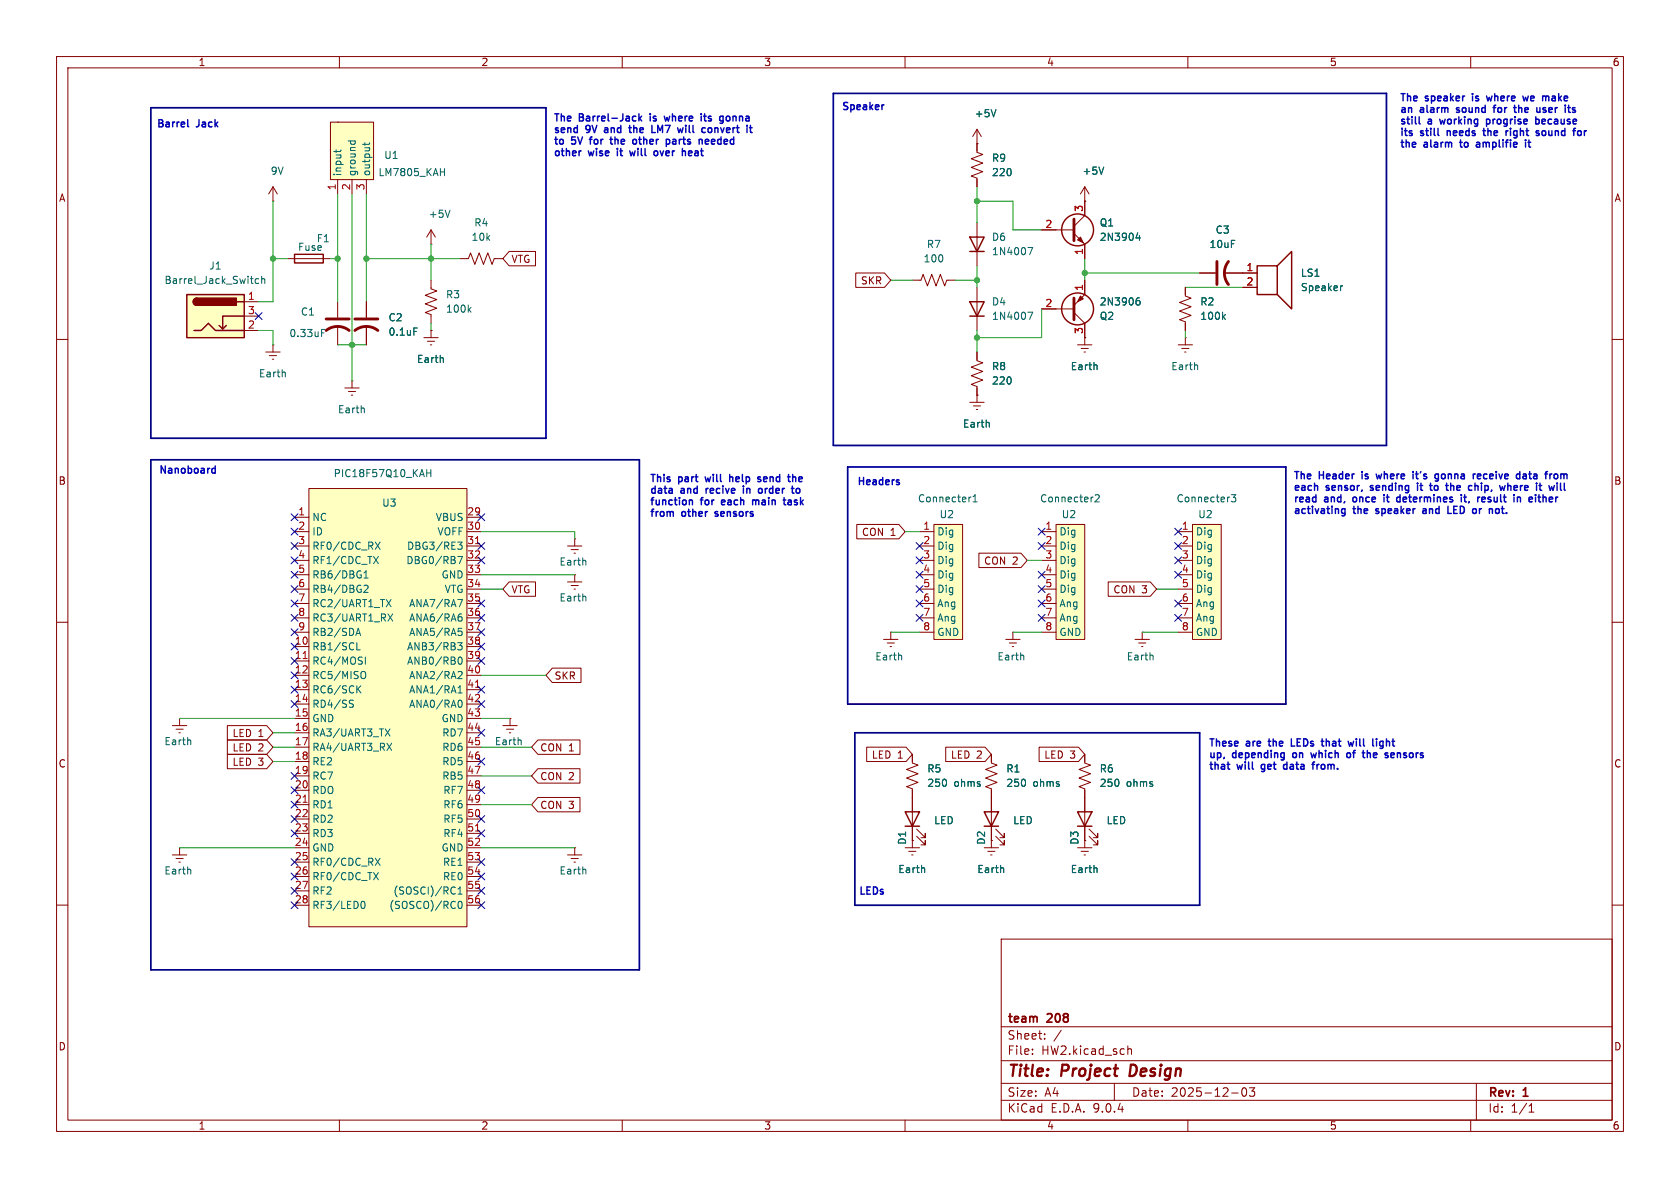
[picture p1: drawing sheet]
<svg xmlns="http://www.w3.org/2000/svg" width="297mm" height="210mm" viewBox="0 0 297 210" stroke-linecap="round" stroke-linejoin="round" font-family="sans-serif">
<g fill="none" stroke="#840000" stroke-width=".18">
<path d="M10 10h277v190h-277zM12 12h273v186h-273zM60 10v2M110 10v2M160 10v2M210 10v2M260 10v2M48.3 35.6h.1M48.3 33l-.8 1.3M48.3 33l.7 1.3M48.3 33v2.6M50.8 45.7h7.6"/>
<path d="M59.7 53.3v2.8M59.7 57.7v3.3M74.9 59.7h2.6M76.2 58.4h.1M76.2 43.2h.1M76.2 40.6v2.6M76.2 58.4v1.3M76.2 40.6l-.8 1.3M76.2 40.6l.8 1.3M81.3 45.7h1.5l.4-1 .7 2 .8-2 .8 2 .7-2 .8 2 .4-1h1.5M191.8 59.7h.1M191.8 59.7v1.3"/>
<path d="M209.5 59.7h.1M209.5 50.8v1.5l1.1 .4-2.1 .8 2.1 .7-2.1 .8 2.1 .8-2.1 .7 1 .4v1.5M209.5 59.7v1.3M212.1 48.3h2.8M216.4 48.3h3.3M10 60h2M61 68.6h2.5M61.6 69.2h1.3M62.1 69.9h.3M62.2 67.3h.1M62.2 67.3v1.3M75.6 60.3h1.2"/>
<path d="M76.1 61h.2M190.5 61h2.5M191.1 61.6h1.3M191.6 62.2h.3M208.3 61h2.5M208.9 61.6h1.3M209.4 62.2h.3M285 60h2M10 110h2M100.3 102.9h2.6M101 103.5h1.2M101.5 104.1h.2"/>
<path d="M101.6 101.6h.1M101.6 101.6v1.3M285 110h2M191.8 133.4v1.5l1 .4-2 .7 2 .8-2 .7 2 .8-2 .8 1 .3v10.5M100.3 151.1h2.6M101 151.8h1.2M101.5 152.4h.2M101.6 149.9h.1M101.6 149.9v1.2M161.3 141v7.6M162.1 147.8l1.5 1.6v-.8v.8h-.8M162.1 146.6l1.5 1.5v-.8v.8h-.8"/>
<path d="M190.5 149.9h2.5M191.1 150.5h1.3M191.6 151.1h.3M191.8 148.6h.1M192.5 147.8l1.6 1.6v-.8v.8h-.8M192.5 146.6l1.6 1.5v-.8v.8h-.8M10 160h2M177 166h108v32h-108zM285 160h2M60 198v2M110 198v2M160 198v2"/>
<path d="M177 194.5h108M177 191.5h108M177 187.5h108M177 181.5h108M182.5 186.3v.1M182.5 185.5v.1M184.7 183.6v.1M184.7 182.8v.1M187.6 182.1l-1.3 2M197 191.5v3M199.4 184.9v1.5M199.4 185.5l.2-.1 .4 .1v.9"/>
<path d="M210 198v2M217.7 193.2h1.2M219.7 192.4l.2-.1a.81 .81 0 0 1 .6 .6 .81 .81 0 0 1-.3 .8l-.2 .1a.81 .81 0 0 1-.3-1.4zM220.9 192.3h.9l-.5 .6 .4 .1v.7l-.2 .1h-.4l-.2-.1M260 198v2M261 191.5v6.5M270.3 196.6h.9M270.3 195.5l.4-.4v1.5"/>
</g>
<path d="M199.9 188.2l-.2 2h.5" fill="none" stroke="#840000" stroke-width=".4"/>
<path d="M79.6 37.2l-.5 1.2M56.8 58.8h.5M56.8 58.2h.7M216.3 56l.3 .5M216.6 55.6l-.5 .5M64.3 72.2l.1 .8M78.3 63.3l.1 .8M193.9 64.6v.7M211.7 64.6v.7M103.5 105.5l.1 .7M103.5 153.7l.1 .8M193.9 153.5v.7" fill="none" stroke="#006464" stroke-width=".18"/>
<path d="M52.1 45h5v1.5h-5zM160 143.5h2.6l-1.3 2.6zM160 146.1h2.6M190.5 143.5h2.5l-1.2 2.6zM190.5 146.1h2.5" fill="none" stroke="#840000" stroke-width=".25"/>
<path d="M57.7 58.4a3.3 3.3 0 0 1 4 0M57.7 56.4h4M215.1 46.2v4.1M217.2 46.2a3.3 3.3 0 0 0 0 4.1" fill="none" stroke="#840000" stroke-width=".51"/>
<path d="M58.4 21.6h7.6v10.2h-7.6z" fill="#ffffc2"/>
<path d="M58.4 21.6h7.6v10.2h-7.6zM59.7 21.6h.1M59.7 31.8v2.5M62.2 31.8v2.5M64.8 31.8v2.5M47 62.2h2.5M47.6 62.9h1.3M48.1 63.5h.3M48.3 61h.1M48.3 61v1.2" fill="none" stroke="#840000" stroke-width=".18"/>
<path d="M59.4 26.5v.5M60.3 26.5l-.2 .3h-1.1M61.5 24.9h1.3M62 24.9v.4M62.7 24.9l.1 .4M64.5 25.2v.5M65.3 25.2l-.1 .3h-1.1M77.9 30.4h.7M78.6 29.8v1.3M50.4 65.8v.8" fill="none" stroke="#006464" stroke-width=".18"/>
<path d="M54.6 86.4h27.9v77.4h-27.9z" fill="#ffffc2"/>
<g fill="none" stroke="#840000" stroke-width=".18">
<path d="M172.7 25.4h.1M172.7 22.9v4l1 .4-2 .8 2 .7-2 .8 2 .8-2 .7 1 .4v1.5M172.7 22.9l-.7 1.2M172.7 22.9l.8 1.2M172.7 39.4v7.6M191.8 35.6h.1M191.8 33l-.8 1.3M191.8 33l.7 1.3M191.8 33v2.6M161.3 49.5h1.5l.4-1 .8 2 .7-2 .8 2 .7-2 .8 2 .4-1h1.5M184.1 54.6h5.8M189.9 55.2l1.9 2v2.5"/>
<path d="M191.8 49.5v2.6l-1.9 1.9M52.1 91.4h2.5M52.1 94h2.5M52.1 96.5h2.5M52.1 99.1h2.5M54.6 86.4h27.9v77.4h-27.9zM82.5 91.4h2.6M82.5 94h2.6M82.5 96.5h2.6M82.5 99.1h2.6M52.1 101.6h2.5M52.1 104.1h2.5"/>
<path d="M52.1 106.7h2.5M52.1 109.2h2.5M52.1 111.8h2.5M52.1 114.3h2.5M52.1 116.8h2.5M52.1 119.4h2.5M82.5 101.6h2.6M82.5 104.1h2.6M82.5 106.7h2.6M82.5 109.2h2.6M82.5 111.8h2.6M82.5 114.3h2.6"/>
<path d="M82.5 116.8h2.6M82.5 119.4h2.6M52.1 121.9h2.5M52.1 124.5h2.5M52.1 127h2.5M52.1 129.5h2.5M52.1 132.1h2.5M52.1 134.6h2.5M52.1 137.2h2.5M52.1 139.7h2.5M82.5 121.9h2.6M82.5 124.5h2.6"/>
<path d="M82.5 127h2.6M82.5 129.5h2.6M82.5 132.1h2.6M82.5 134.6h2.6M82.5 137.2h2.6M82.5 139.7h2.6M52.1 142.2h2.5M52.1 144.8h2.5M52.1 147.3h2.5M52.1 149.9h2.5M52.1 152.4h2.5M52.1 154.9h2.5"/>
<path d="M52.1 157.5h2.5M82.5 142.2h2.6M82.5 144.8h2.6M82.5 147.3h2.6M82.5 149.9h2.6M82.5 152.4h2.6M82.5 154.9h2.6M82.5 157.5h2.6M52.1 160h2.5M82.5 160h2.6"/>
</g>
<g fill="none" stroke="#006464" stroke-width=".18">
<path d="M176.1 19.4l-.5 1.2M195.1 29.5l-.4 1.3M181.7 43.8h.9l-.6 1.2M201 53.2l.3-.1 .3 .3-.2 .5h-.4M201.4 52.6l-.4 .2M66 98.4l.9 1.2M66.3 95.8l.9 1.3M66.9 98.4l-.9 1.2M67.2 95.8l-.9 1.3M75.4 83v1.3M75.4 83.6h.8M76.2 83v1.3"/>
<path d="M80.9 95.8h.8l-.4 .5 .3 .1 .1 .5-.2 .2h-.4M80.9 98.4h.9l-.6 1.2M62.9 112.3l.4-1.2 .4 1.2M63 112h.6M63.1 113.6v1.3h.6M64.1 118.7a.43 .43 0 0 1 .6 .4v.4a.43 .43 0 0 1-.6 .5M64.4 102.2h.7M64.4 101.3l.3-.4v1.3M64.4 103.6l.4-.2 .3 .4-.8 .9h.8M64.6 116.1v1.3M68.3 106l.8 1.3M68.6 108.5l.8 1.3"/>
<path d="M69.1 106l-.8 1.3M69.4 108.5l-.8 1.3M80.9 113.6h.8l-.4 .5 .3 .1v.6l-.1 .1-.6-.1M80.9 106h.9l-.6 1.3M81 111.1h.6M81.2 118.7l.4 .1 .1 .3-.8 .9h.8M81.2 111.6h.3l.2 .2-.1 .5h-.4M81.2 116.2l.1-.1a.68 .68 0 0 1 .4 .7 .68 .68 0 0 1-.4 .6 .84 .84 0 0 1-.1-1.2zM81.2 109h.3l.2 .3-.1 .4-.4 .1M81.6 108.5l-.4 .1M62 124.4l.4 .1 .1 .3-.3 .2h-.3M62 123.8h.5"/>
<path d="M63.3 121.8l.5 .7M63.8 121.2l-.7 .8M68.1 128.8l.8 1.3M68.4 131.4l.8 1.3M68.9 128.8l-.8 1.3M69.2 131.4l-.8 1.3M81 122.5h.7M81 121.6l.3-.4v1.3M81.3 123.8a.68 .68 0 0 1 .4 .6 .68 .68 0 0 1-.4 .6M63.9 159.6l.2-.3a.68 .68 0 0 1 .4 .7 .68 .68 0 0 1-.4 .6l-.2-.2M66 154.2l.9 1.3M66.3 151.7l.9 1.3"/>
<path d="M66.9 154.2l-.9 1.3M67.2 151.7l-.9 1.3M80.2 156.8l.3 .1M80.5 157.9l-.3 .2M81 157.2l.3-.4v1.3M81 158.1h.7M81.1 159.5l.2-.2a.68 .68 0 0 1 .4 .7 .68 .68 0 0 1-.4 .6l-.2-.1-.1-.4z"/>
</g>
<path d="M84.1 96.1h.7M53.6 116.4h.7M84.1 121.5h.7M53.6 141.8h.7M84.1 146.9h.7" fill="none" stroke="#a90000" stroke-width=".18"/>
<g fill="none" stroke="#840000" stroke-width=".25">
<path d="M171.4 41.9h2.6l-1.3 2.6zM171.4 44.5h2.6"/>
<circle cx="190.5" cy="54.6" r="2.82"/>
</g>
<path d="M189.9 52.7v3.8" fill="none" stroke="#840000" stroke-width=".51"/>
<path d="M191 52.3l.5 .5-1 .5z" fill="#840000" stroke="#840000" stroke-width=".18"/>
<path d="M210.8 92.7h5.1v20.3h-5.1z" fill="#ffffc2"/>
<g fill="none" stroke="#840000" stroke-width=".18">
<path d="M208.3 94h2.5M208.3 96.5h2.5M208.3 99.1h2.5M210.8 92.7h5.1v20.3h-5.1zM156.2 113h2.5M156.8 113.7h1.3M157.4 114.3h.2M157.5 111.8h.1M157.5 111.8v1.2M177.8 113h2.5M178.4 113.7h1.3M178.9 114.3h.3"/>
<path d="M179.1 111.8h.1M179.1 111.8v1.2M208.3 101.6h2.5M208.3 104.1h2.5M208.3 106.7h2.5M208.3 109.2h2.5M208.3 111.8h2.5M30.5 128.3h2.5M31.1 128.9h1.3M31.6 129.5h.3M31.7 127h.1M31.7 127v1.3"/>
</g>
<path d="M217.7 87.4h.8l-.5 .5 .4 .2v.5l-.2 .1-.5-.1M159.3 115.9l.1 .8M180.9 115.9l.1 .8M33.7 130.9v.7" fill="none" stroke="#006464" stroke-width=".18"/>
<path d="M165.1 92.7h5.1v20.3h-5.1z" fill="#ffffc2"/>
<g fill="none" stroke="#840000" stroke-width=".18">
<path d="M191.8 35.6v2.5l-1.9 1.9M64.8 53.3v2.8M64.8 57.7v3.3M184.1 40.6h5.8M189.9 41.3l1.9 1.9v2.5M100.3 96.5h2.6M101 97.2h1.2M101.5 97.8h.2M101.6 95.3h.1M101.6 95.3v1.2M162.6 94h2.5M162.6 96.5h2.5"/>
<path d="M162.6 99.1h2.5M165.1 92.7h5.1v20.3h-5.1zM162.6 101.6h2.5M162.6 104.1h2.5M162.6 106.7h2.5M162.6 109.2h2.5M162.6 111.8h2.5M88.9 128.3h2.5M89.5 128.9h1.3M90 129.5h.3M90.2 127h.1M90.2 127v1.3"/>
<path d="M30.5 151.1h2.5M31.1 151.8h1.3M31.6 152.4h.3M31.7 149.9h.1M31.7 149.9v1.2"/>
</g>
<path d="M73.2 58h.6M201.1 41.2l-.3 .9h.8M201.4 41.6v.9M103.5 99.1l.1 .8M171.5 87.9h.2M172 88.7h.8M172 87.8l.4-.4v1.3M92.1 130.9v.7M33.7 153.7v.8" fill="none" stroke="#006464" stroke-width=".18"/>
<path d="M189.9 38.7v3.8M62.7 58.4a3.3 3.3 0 0 1 4.1 0M62.7 56.4h4.1" fill="none" stroke="#840000" stroke-width=".51"/>
<circle cx="190.5" cy="40.6" r="2.82" fill="none" stroke="#840000" stroke-width=".25"/>
<path d="M190.5 42.4l.5-.5 .5 1z" fill="#840000" stroke="#840000" stroke-width=".18"/>
<path d="M33 52.1h10.2v7.6h-10.2z" fill="#ffffc2"/>
<path d="M33 52.1h10.2v7.6h-10.2zM34.3 58.4h1.3l1.2-1.2 1.3 1.2h5.1M34.8 52.7a.64 .64 0 0 0-.6 .6 .64 .64 0 0 0 .6 .7M40 57.5l-.6 .7M41.9 53.3h1.3M43.2 55.9h-3.8v2.3l-.7-.7M171.4 53.3h2.6l-1.3 2.6zM171.4 55.9h2.6M222.2 47h3.6v5.1h-3.6zM225.8 47l2.5-2.5v10.1l-2.5-2.5M174 143.5h2.5l-1.2 2.6zM174 146.1h2.5" fill="none" stroke="#840000" stroke-width=".25"/>
<g fill="#840000" stroke="#840000" stroke-width=".25">
<path d="M34.3 52.9l.5-.2v1.3a.63 .63 0 0 1-.6-.4 .63 .63 0 0 1 .1-.7z"/>
<path d="M34.8 52.7h7v1.3h-7z"/>
</g>
<g fill="none" stroke="#840000" stroke-width=".18">
<path d="M43.2 53.3h2.5M43.2 55.9h2.5M43.2 58.4h2.5M76.2 49.5v1.6l1 .3-2 .8 2 .8-2 .7 2 .8-2 .7 1 .4v1.6M172.7 50.8v7.6M219.7 48.3h2.5M219.7 50.8h2.5M171.4 71.1h2.6M172.1 71.8h1.3M172.6 72.4h.2M172.7 69.9h.1M172.7 62.2v1.6l1 .3-2 .8 2 .8-2 .7 2 .8-2 .7 1 .4v2.8"/>
<path d="M161.3 133.4v1.5l1 .4-2 .7 2 .8-2 .7 2 .8-2 .8 1 .3v1.6M175.3 133.4v1.5l1 .4-2.1 .7 2.1 .8-2.1 .7 2.1 .8-2.1 .8 1.1 .3v10.5M160 149.9h2.6M160.7 150.5h1.2M161.2 151.1h.2M161.3 148.6h.1M161.3 148.6v1.3M174 149.9h2.5M174.6 150.5h1.3M175.1 151.1h.3M175.3 148.6h.1M176 147.8l1.5 1.6v-.8v.8h-.7"/>
<path d="M176 146.6l1.5 1.5v-.8v.8h-.7"/>
</g>
<path d="M45.7 49.3h-.3l-.3 .2 .1 .5h.5M46.3 49.4l.1-.1h.3l.1 .8M46.3 48.8v1.3M82.9 54.7l.4 .5M83.3 54.3l-.5 .5M181.7 55.2h.9l-.6 1.3M237.4 50.5l-.3 .2M174.8 74.7l.1 .8M163.4 153.5l.1 .7M177.4 153.5v.7" fill="none" stroke="#006464" stroke-width=".18"/>
<path d="M186.7 92.7h5.1v20.3h-5.1z" fill="#ffffc2"/>
<g fill="none" stroke="#840000" stroke-width=".18">
<path d="M172.7 25.4h.1M172.7 25.4v1.3M172.7 31.8v1.2M191.8 35.6h.1M191.8 35.6v2.5M64.8 53.3v2.8M64.8 57.7v3.3M76.2 58.4h.1M90 44.4h4.7v2.6h-4.7l-1.1-1.3zM151.3 48.3h5.1l1.1 1.2-1.1 1.3h-5.1zM184.1 40.6h2.6M184.1 54.6h2.6"/>
<path d="M191.8 59.7h.1M191.8 43.2v2.5M191.8 49.5v2.6M191.8 57.2v2.5M209.5 50.8v1.3M209.5 57.2v1.2M212.1 48.3h2.8M216.4 48.3h5.8M219.7 50.8h2.5M172.7 69.9h.1M172.7 62.2v1.3M172.7 68.6v1.3"/>
<path d="M151.5 92.7h7.4l1.1 1.3-1.1 1.3h-7.4zM173.1 97.8h7.4l1.1 1.3-1.1 1.2h-7.4zM184.1 94h2.6M184.1 96.5h2.6M184.1 99.1h2.6M186.7 92.7h5.1v20.3h-5.1zM90 102.9h4.7v2.5h-4.7l-1.1-1.3zM97.6 118.1h5.1v2.6h-5.1l-1.1-1.3zM184.1 101.6h2.6M184.1 104.1h2.6M184.1 106.7h2.6M184.1 109.2h2.6"/>
<path d="M184.1 111.8h2.6M195.9 102.9h7.5l1.1 1.2-1.1 1.3h-7.5zM200.7 113h2.5M201.3 113.7h1.3M201.8 114.3h.3M201.9 111.8h.1M201.9 111.8v1.2M40.2 128.3h6.9l1.2 1.2-1.2 1.3h-6.9zM40.2 133.3h6.9l1.2 1.3-1.2 1.3h-6.9zM40.2 130.8h6.9l1.2 1.3-1.2 1.3h-6.9zM95.1 135.9h7.4v2.5h-7.4l-1.1-1.2zM95.1 130.8h7.4v2.6h-7.4l-1.1-1.3z"/>
<path d="M153.2 132.1h7l1.1 1.3-1.1 1.2h-7zM161.3 133.4v1.2M161.3 139.7v3.8M167.2 132.1h6.9l1.2 1.3-1.2 1.2h-6.9zM175.3 133.4v1.2M175.3 139.7v3.8M183.7 132.1h7l1.1 1.3-1.1 1.2h-7zM191.8 133.4v1.2M191.8 139.7v3.8M95.1 141h7.4v2.5h-7.4l-1.1-1.3zM161.3 148.6h.1M161.3 146.1v2.5"/>
<path d="M175.3 148.6h.1M175.3 146.1v2.5M191.8 148.6h.1M191.8 146.1v2.5"/>
</g>
<g fill="none" stroke="#006464" stroke-width=".18">
<path d="M176.1 19.4l-.5 1.2M195.1 29.5l-.4 1.3M73.2 58h.6M201 53.2l.3-.1 .3 .3-.2 .5h-.4M201.1 41.2l-.3 .9h.8M201.4 41.6v.9M201.4 52.6l-.4 .2M216.3 56l.3 .5M216.6 55.6l-.5 .5M237.4 50.5l-.3 .2M78.3 63.3l.1 .8M174.8 74.7l.1 .8"/>
<path d="M193.9 64.6v.7M193.6 87.6l.5-.2 .2 .4-.7 .9h.7M203.8 115.9l.1 .8M163.4 153.5l.1 .7M177.4 153.5v.7M193.9 153.5v.7"/>
</g>
<path d="M26.7 19.1h69.8v58.4h-69.8zM147.3 16.5h97.8v62.2h-97.8zM26.7 81.3h86.3v90.2h-86.3zM149.9 82.6h77.4v41.9h-77.4zM151.1 129.5h61v30.5h-61z" fill="none" stroke="#000084" stroke-width=".3"/>
<g fill="none" stroke="#009600" stroke-width=".18">
<path d="M48.3 35.6v17.7h-2.6M59.7 34.3v19M62.2 34.3v33M64.8 34.3v19M172.7 33v6.4M172.7 35.6h6.4v5h5M45.7 58.4h2.6v2.6M48.3 45.7h2.5M58.4 45.7h1.3M64.8 45.7h16.5M76.2 43.2v6.3M76.2 57.2v1.2"/>
<path d="M157.5 49.5h3.8M168.9 49.5h3.8M172.7 47v3.8M172.7 58.4v3.8M184.1 54.6v5.1h-11.4M191.8 45.7v3.8M191.8 48.3h20.3M209.5 58.4v1.3M209.5 50.8h10.2M59.7 61h5.1M85.1 94h16.5v1.3M160 94h2.6"/>
<path d="M181.6 99.1h2.5M85.1 104.1h3.8M85.1 101.6h16.5M85.1 119.4h11.4M157.5 111.8h5.1M179.1 111.8h5M201.9 111.8h6.4M204.5 104.1h3.8M31.7 127h20.4M48.3 132.1h3.8M48.3 129.5h3.8M48.3 134.6h3.8"/>
<path d="M85.1 132.1h8.9M85.1 127h5.1M85.1 137.2h8.9M31.7 149.9h20.4M85.1 142.2h8.9M85.1 149.9h16.5"/>
</g>
<g fill="none" stroke="#000084" stroke-width=".18">
<path d="M45.1 55.3l1.2 1.2M46.3 55.3l-1.2 1.2M51.5 98.5l1.2 1.2M51.5 90.8l1.2 1.2M51.5 93.4l1.2 1.2M51.5 95.9l1.2 1.2M52.7 98.5l-1.2 1.2M52.7 90.8l-1.2 1.2M52.7 93.4l-1.2 1.2M52.7 95.9l-1.2 1.2M84.5 95.9l1.2 1.2M84.5 90.8l1.2 1.2"/>
<path d="M84.5 98.5l1.2 1.2M85.7 90.8l-1.2 1.2M85.7 95.9l-1.2 1.2M85.7 98.5l-1.2 1.2M162 95.9l1.2 1.2M162 98.5l1.2 1.2M163.2 95.9l-1.2 1.2M163.2 98.5l-1.2 1.2M183.5 95.9l1.3 1.2M183.5 93.4l1.3 1.2M184.8 95.9l-1.3 1.2M184.8 93.4l-1.3 1.2"/>
<path d="M207.7 95.9l1.2 1.2M207.7 93.4l1.2 1.2M207.7 98.5l1.2 1.2M208.9 95.9l-1.2 1.2M208.9 93.4l-1.2 1.2M208.9 98.5l-1.2 1.2M51.5 118.8l1.2 1.2M51.5 116.2l1.2 1.2M51.5 113.7l1.2 1.2M51.5 111.2l1.2 1.2M51.5 106.1l1.2 1.2M51.5 103.5l1.2 1.2"/>
<path d="M51.5 101l1.2 1.2M51.5 108.6l1.2 1.2M52.7 118.8l-1.2 1.2M52.7 116.2l-1.2 1.2M52.7 113.7l-1.2 1.2M52.7 111.2l-1.2 1.2M52.7 106.1l-1.2 1.2M52.7 103.5l-1.2 1.2M52.7 101l-1.2 1.2M52.7 108.6l-1.2 1.2M84.5 116.2l1.2 1.2M84.5 113.7l1.2 1.2"/>
<path d="M84.5 106.1l1.2 1.2M84.5 108.6l1.2 1.2M84.5 111.2l1.2 1.2M85.7 111.2l-1.2 1.2M85.7 106.1l-1.2 1.2M85.7 116.2l-1.2 1.2M85.7 113.7l-1.2 1.2M85.7 108.6l-1.2 1.2M162 103.5l1.2 1.2M162 101l1.2 1.2M162 106.1l1.2 1.2M162 108.6l1.2 1.2"/>
<path d="M163.2 103.5l-1.2 1.2M163.2 101l-1.2 1.2M163.2 106.1l-1.2 1.2M163.2 108.6l-1.2 1.2M183.5 108.6l1.3 1.2M183.5 101l1.3 1.2M183.5 103.5l1.3 1.2M183.5 106.1l1.3 1.2M184.8 108.6l-1.3 1.2M184.8 101l-1.3 1.2M184.8 103.5l-1.3 1.2M184.8 106.1l-1.3 1.2"/>
<path d="M207.7 106.1l1.2 1.2M207.7 108.6l1.2 1.2M207.7 101l1.2 1.2M208.9 106.1l-1.2 1.2M208.9 108.6l-1.2 1.2M208.9 101l-1.2 1.2M51.5 123.9l1.2 1.2M51.5 136.6l1.2 1.2M51.5 139.1l1.2 1.2M51.5 121.3l1.2 1.2M52.7 123.9l-1.2 1.2M52.7 136.6l-1.2 1.2"/>
<path d="M52.7 139.1l-1.2 1.2M52.7 121.3l-1.2 1.2M84.5 128.9l1.2 1.2M84.5 121.3l1.2 1.2M84.5 134l1.2 1.2M84.5 139.1l1.2 1.2M84.5 123.9l1.2 1.2M85.7 123.9l-1.2 1.2M85.7 121.3l-1.2 1.2M85.7 128.9l-1.2 1.2M85.7 134l-1.2 1.2M85.7 139.1l-1.2 1.2"/>
<path d="M51.5 156.9l1.2 1.2M51.5 151.8l1.2 1.2M51.5 141.6l1.2 1.2M51.5 144.2l1.2 1.2M51.5 154.3l1.2 1.2M51.5 146.7l1.2 1.2M51.5 159.4l1.2 1.2M52.7 156.9l-1.2 1.2M52.7 151.8l-1.2 1.2M52.7 141.6l-1.2 1.2M52.7 144.2l-1.2 1.2M52.7 154.3l-1.2 1.2"/>
<path d="M52.7 146.7l-1.2 1.2M52.7 159.4l-1.2 1.2M84.5 146.7l1.2 1.2M84.5 144.2l1.2 1.2M84.5 151.8l1.2 1.2M84.5 154.3l1.2 1.2M84.5 156.9l1.2 1.2M84.5 159.4l1.2 1.2M85.7 146.7l-1.2 1.2M85.7 144.2l-1.2 1.2M85.7 151.8l-1.2 1.2M85.7 154.3l-1.2 1.2"/>
<path d="M85.7 156.9l-1.2 1.2M85.7 159.4l-1.2 1.2"/>
</g>
<g fill="none" stroke="#0000c2" stroke-width=".25">
<path d="M156.3 18.5l-.3 .1M257.5 19.8l.1 .1M257.5 19.2v.2M260.3 16.6v.1M260.3 17v.8M262.8 17l.2 .8 .3-.6 .2 .6M264 19h.4M264.1 18.8v1.1M268.5 18.6v1.3M268.9 19l-.4 .1M270.2 17l-.3 .8-.2-.6-.2 .6M272.8 19.8h.5"/>
<path d="M273.3 19.1l-.3-.1-.2 .2v.2l.5 .1M277.3 18.6v1.1M278 19.1h.5M278 19.4l.5 .1v.2l-.2 .2-.3-.1M33.2 21.2v1l.2 .2M104.2 24.6h.5M106.9 23v.4M107.8 24.6h.5M108 24.2v1.1l.3 .2M109.1 26.7v.8M111.1 22.6h.5M111.3 22.2v1.1l.3 .1"/>
<path d="M111.3 26.7l.3 .8 .2-.6 .2 .6M112.1 24.6l.3 .1 .1 .2v.5l-.4 .1M112.9 24.6h.5M113 20.1v1.3M113.1 20.9l.3 .5M113.4 20.5l-.4 .5M115 20.1v.1M115 20.5v.9M115.3 23.4h.6M115.7 26.7h.3l.3 .2-.1 .6h-.5M116.7 23.1l-.4-.9v1.2M117.4 20.5l.3 .9 .2-.6 .3 .6"/>
<path d="M118.9 24.7h.5M119.4 25h-.3l-.2 .2v.2l.5 .1M120.6 26.3v1.2M121.2 22.6v.8M121.7 26.9l.1 .6h.5M122.3 27l-.6 .1M124.4 20.5h.5M124.6 20.1v1.1l.3 .2M124.7 24.8l.2-.2h.2l.2 .2v.1l-.6 .2M124.7 25.3l.2 .2 .3-.1M125.3 22.6h.3l.2 .2v.5l-.2 .1h-.3M128.9 20.6l-.3-.1-.2 .3v.5l.2 .1 .3-.1"/>
<path d="M250.9 21.7l.2 .2M254.5 21.1l.3 .8M255.8 23.1v.9M258 25.2h.5M261 25.2h.4l.2 .1M261.6 25.5h-.4l-.2 .2 .2 .3 .4-.1M262.1 23.1h.5M262.3 22.7v1.1l.3 .2M262.8 21.1v1.2M262.8 21.1h.4l.2 .2M263.4 21.7l-.2 .2h-.4M267 23.1v.9"/>
<path d="M269.7 25.2v.8M270.3 24.7v1.1l.3 .2M271.5 21.1h.4l.2 .2-.1 .6h-.5M271.5 20.6v1.3M273.1 23.2l-.3-.1-.2 .3 .1 .5h.4M279.5 23.2v.6M280.1 23.1v.9M280.5 23.1l-.4 .3M37.7 82.8l.4 .1M38.1 82.4v1.2M38.1 83.6h-.4M122.2 88.4l.2 .2v.6"/>
<path d="M124.7 84.3l.2 .8M124.8 86.3v.9M124.9 86.5l-.1 .1M126.4 91.2l.1 .1M126.5 90.5v.3M127.6 88.4v.8M128.2 88.7l-.6 .1M129 83.9v1.2M129 84.4l.2-.1 .3 .1v.7M131.4 86.3v.9M133.1 88.4v.8M133.1 88.5l.3-.1 .2 .2"/>
<path d="M133.6 88.6v.6M133.7 88.4l-.1 .2M134.1 84.3l.3 .1M134.1 84.7l.3 .1 .1 .2-.2 .1h-.2M134.5 86.3l.3 .3v.3l-.3 .3M135.1 84.4v.7M135.6 84.6l-.6 .1M138.4 88.4h.5M138.7 89.2h.2M139.7 88.4h-.4M139.8 88.7h-.3l-.2 .2v.3h.5M140.2 84.4h.4l.1 .7"/>
<path d="M140.8 86.5l.4-.2 .2 .3-.1 .5-.3 .1-.2-.1M158.8 85.2l.2 .2-.2 .3M158.8 84.8l.2 .1M237.3 90.7h.5M237.8 89.9v1l-.1 .2-.3 .1M239.2 88v.6M240.8 83.4v.1M240.8 83.8v.8M242.3 86.6l.1 .1M242.3 85.9v.3M243.2 90.7l.1 .1M243.3 90v.3"/>
<path d="M243.3 83.8l.2 .8 .3-.6 .2 .6M244.7 87.9v.8M247.5 87.5v1.2M247.5 88.7h-.3M250.2 83.8h.5M250.4 83.4v1.1l.3 .1M250.6 85.4v.1M250.6 85.8v.9M251 85.8h.5M251.6 90l.3-.1 .2 .2M252.1 90.2l-.4 .1-.2 .2 .2 .3 .4-.1M254 85.8l-.3 .1-.1 .2v.5l.4 .1"/>
<path d="M255.4 83.8h-.3l-.3 .2 .1 .5 .2 .1h.3M256 90.8h.6M257 89.5v1.3h.6M257 90.1h.4M257 86v.7M258.8 87.9h.4M258.9 87.5v1l.3 .2M259.7 88.7l-.1 .2M261.3 86v.7M261.6 83.8l.2 .3-.6 .1M261.7 84.6h-.1M262.5 88.7h-.1"/>
<path d="M262.6 88.1v.1l-.6 .1M262.8 83.8h-.4l-.1 .2v.5l.5 .1M263.1 88.7h.3M263.1 88.1v.1l.3 .1M264.8 89.9l.3 .3v.3l-.3 .3M266.7 85.8l.4 .2v.7M267.8 85.8l-.1 .2v.5l.1 .2M268.3 86.1l-.6 .2M269.6 83.8l.2 .2v.6M269.8 84.6h-.4M269.8 84.1h-.4M270.3 83.8h.4"/>
<path d="M270.4 83.4v1.1l.3 .1M272.8 88l.2-.1h.3v.8M273.8 85.8l.3 .9 .2-.6 .2 .6 .3-.9M275.9 83.8v.8M276.3 83.8l-.4 .1M223 135.4v.5M224.2 131h.5M226.9 135.4l.1 .5h.5M227.4 135.1l.1 .1M228.3 130.6v1.3h.6M228.6 133.2v.6M231.7 133.1l.3 .8 .2-.6 .3 .6"/>
<path d="M231.9 135.1h.5M232.4 134.7l-.2 .1M232.8 135.1v.9M233.1 135.1l-.3 .3M234.5 130.6v1.3M234.8 131l-.3 .2M238.3 133.1h.3l.2 .2-.1 .5-.4 .1M239.1 133.1h.5M239.3 131l-.2 .9M239.8 130.6v.1M239.8 131v.9M241.9 133.1l.4 .2v.6"/>
<path d="M244.5 131.1l-.4-.1-.2 .3 .1 .5h.5M244.5 131v1.1l-.2 .2-.3-.1M246.4 133.9h-.3M246.5 133.3v.1l-.6 .1"/>
</g>
<g fill="#009600" stroke="#009600" stroke-width=".18">
<circle cx="172.7" cy="59.7" r=".46"/>
<circle cx="172.7" cy="49.5" r=".46"/>
<circle cx="172.7" cy="35.6" r=".46"/>
<circle cx="191.8" cy="48.3" r=".46"/>
<circle cx="48.3" cy="45.7" r=".46"/>
<circle cx="76.2" cy="45.7" r=".46"/>
<circle cx="64.8" cy="45.7" r=".46"/>
<circle cx="59.7" cy="45.7" r=".46"/>
<circle cx="62.2" cy="61" r=".46"/>
</g>
<g font-size="2.8" fill="#840000">
<text x="178" y="190.9">Title:</text>
<text x="187.7" y="190.9">Project</text>
<text x="200.6" y="190.9">Design</text>
</g>
<g font-size="2.1" fill="#840000">
<text x="178" y="184">Sheet:</text>
<text x="178" y="181.2">team</text>
<text x="185.2" y="181.2">208</text>
<text x="178" y="186.7">File:</text>
<text x="184.1" y="186.7">HW2.kicad_sch</text>
<text x="178" y="196.9">KiCad</text>
<text x="178" y="194.1">Size:</text>
<text x="184.7" y="194.1">A4</text>
<text x="185.7" y="196.9">E.D.A.</text>
<text x="193.3" y="196.9">9.0.4</text>
<text x="200" y="194.1">Date:</text>
<text x="207" y="194.1">2025-12-03</text>
<text x="263" y="194.3">Rev:</text>
<text x="263" y="196.9">Id:</text>
<text x="267.1" y="196.9">1/1</text>
<text x="269.4" y="194.3">1</text>
</g>
<g font-size="1.8" fill="#840000">
<text x="35" y="11.9">1</text>
<text x="85" y="11.9">2</text>
<text x="135" y="11.9">3</text>
<text x="185" y="11.9">4</text>
<text x="235" y="11.9">5</text>
<text x="285" y="11.9">6</text>
<text x="10.3" y="35.9">A</text>
<text x="285.3" y="35.9">A</text>
<text x="90.3" y="46.7">VTG</text>
<text x="152.1" y="50.5">SKR</text>
<text x="10.3" y="85.9">B</text>
<text x="285.3" y="85.9">B</text>
<text x="152.3" y="94.9">CON 1</text>
<text x="173.9" y="100">CON 2</text>
<text x="90.3" y="105.1">VTG</text>
<text x="196.7" y="105.1">CON 3</text>
<text x="97.9" y="120.3">SKR</text>
<text x="41" y="130.5">LED 1</text>
<text x="10.3" y="135.9">C</text>
<text x="41" y="135.6">LED 3</text>
<text x="41" y="133">LED 2</text>
<text x="95.4" y="133">CON 1</text>
<text x="154" y="134.3">LED 1</text>
<text x="168" y="134.3">LED 2</text>
<text x="184.5" y="134.3">LED 3</text>
<text x="285.3" y="135.9">C</text>
<text x="95.4" y="143.2">CON 3</text>
<text x="95.4" y="138.1">CON 2</text>
<text x="10.3" y="185.9">D</text>
<text x="285.3" y="185.9">D</text>
<text x="35" y="199.9">1</text>
<text x="85" y="199.9">2</text>
<text x="135" y="199.9">3</text>
<text x="185" y="199.9">4</text>
<text x="235" y="199.9">5</text>
<text x="285" y="199.9">6</text>
</g>
<g font-size="1.8" fill="#0000c2">
<text x="27.5" y="22.9">Barrel</text>
<text x="34.8" y="22.9">Jack</text>
<text x="97.8" y="21.8">The</text>
<text x="97.8" y="23.9">send</text>
<text x="102.5" y="21.8">Barrel-Jack</text>
<text x="103.7" y="23.9">9V</text>
<text x="107.5" y="23.9">and</text>
<text x="112.4" y="23.9">the</text>
<text x="115.5" y="21.8">is</text>
<text x="116.8" y="23.9">LM7</text>
<text x="118.6" y="21.8">where</text>
<text x="122" y="23.9">will</text>
<text x="125.5" y="21.8">its</text>
<text x="126.7" y="23.9">convert</text>
<text x="129.4" y="21.8">gonna</text>
<text x="148.7" y="19.8">Speaker</text>
<text x="247.4" y="18.3">The</text>
<text x="247.4" y="20.3">an</text>
<text x="247.4" y="22.4">still</text>
<text x="251.2" y="20.3">alarm</text>
<text x="252.1" y="18.3">speaker</text>
<text x="252.6" y="22.4">a</text>
<text x="255.2" y="22.4">working</text>
<text x="258.1" y="20.3">sound</text>
<text x="260.9" y="18.3">is</text>
<text x="263.9" y="22.4">progrise</text>
<text x="264" y="18.3">where</text>
<text x="265.2" y="20.3">for</text>
<text x="269.3" y="20.3">the</text>
<text x="270.9" y="18.3">we</text>
<text x="273.1" y="22.4">because</text>
<text x="273.8" y="20.3">user</text>
<text x="274.8" y="18.3">make</text>
<text x="97.8" y="25.9">to</text>
<text x="97.8" y="28">other</text>
<text x="101.1" y="25.9">5V</text>
<text x="104.2" y="28">wise</text>
<text x="104.9" y="25.9">for</text>
<text x="109.1" y="25.9">the</text>
<text x="109.7" y="28">it</text>
<text x="112.5" y="28">will</text>
<text x="113.5" y="25.9">other</text>
<text x="117.2" y="28">over</text>
<text x="119.9" y="25.9">parts</text>
<text x="122.7" y="28">heat</text>
<text x="126.2" y="25.9">needed</text>
<text x="247.4" y="24.4">its</text>
<text x="247.4" y="26.4">the</text>
<text x="251.2" y="24.4">still</text>
<text x="251.8" y="26.4">alarm</text>
<text x="256.4" y="24.4">needs</text>
<text x="258.8" y="26.4">to</text>
<text x="262.1" y="26.4">amplifie</text>
<text x="263.4" y="24.4">the</text>
<text x="267.8" y="24.4">right</text>
<text x="273.7" y="24.4">sound</text>
<text x="27.9" y="84.1">Nanoboard</text>
<text x="114.8" y="85.6">This</text>
<text x="114.8" y="87.6">data</text>
<text x="114.8" y="89.7">function</text>
<text x="120" y="85.6">part</text>
<text x="120.5" y="87.6">and</text>
<text x="124" y="89.7">for</text>
<text x="125.3" y="85.6">will</text>
<text x="125.4" y="87.6">recive</text>
<text x="128.2" y="89.7">each</text>
<text x="130.1" y="85.6">help</text>
<text x="132.5" y="87.6">in</text>
<text x="134.1" y="89.7">main</text>
<text x="135.6" y="85.6">send</text>
<text x="135.7" y="87.6">order</text>
<text x="140.2" y="89.7">task</text>
<text x="141.5" y="85.6">the</text>
<text x="151.4" y="86.1">Headers</text>
<text x="228.6" y="85.1">The</text>
<text x="228.6" y="87.1">each</text>
<text x="228.6" y="89.2">read</text>
<text x="233.3" y="85.1">Header</text>
<text x="234.2" y="89.2">and,</text>
<text x="234.6" y="87.1">sensor,</text>
<text x="239.8" y="89.2">once</text>
<text x="241.3" y="85.1">is</text>
<text x="242.9" y="87.1">sending</text>
<text x="244.5" y="85.1">where</text>
<text x="245.7" y="89.2">it</text>
<text x="248.5" y="89.2">determines</text>
<text x="251.4" y="85.1">it's</text>
<text x="251.7" y="87.1">it</text>
<text x="254.5" y="87.1">to</text>
<text x="255.8" y="85.1">gonna</text>
<text x="257.8" y="87.1">the</text>
<text x="260.4" y="89.2">it,</text>
<text x="262.2" y="87.1">chip,</text>
<text x="263" y="85.1">receive</text>
<text x="263.8" y="89.2">result</text>
<text x="268.3" y="87.1">where</text>
<text x="270.7" y="89.2">in</text>
<text x="271.2" y="85.1">data</text>
<text x="274" y="89.2">either</text>
<text x="275.2" y="87.1">it</text>
<text x="276.9" y="85.1">from</text>
<text x="114.8" y="91.7">from</text>
<text x="120.6" y="91.7">other</text>
<text x="127" y="91.7">sensors</text>
<text x="228.6" y="91.2">activating</text>
<text x="239.4" y="91.2">the</text>
<text x="243.8" y="91.2">speaker</text>
<text x="252.6" y="91.2">and</text>
<text x="257.5" y="91.2">LED</text>
<text x="262.5" y="91.2">or</text>
<text x="265.9" y="91.2">not.</text>
<text x="213.6" y="132.3">These</text>
<text x="213.6" y="134.4">up,</text>
<text x="213.6" y="136.4">that</text>
<text x="218" y="134.4">depending</text>
<text x="218.8" y="136.4">will</text>
<text x="220.4" y="132.3">are</text>
<text x="223.6" y="136.4">get</text>
<text x="224.9" y="132.3">the</text>
<text x="228" y="136.4">data</text>
<text x="229.1" y="134.4">on</text>
<text x="229.3" y="132.3">LEDs</text>
<text x="232.9" y="134.4">which</text>
<text x="233.7" y="136.4">from.</text>
<text x="235.3" y="132.3">that</text>
<text x="239.7" y="134.4">of</text>
<text x="240.5" y="132.3">will</text>
<text x="243.1" y="134.4">the</text>
<text x="245.3" y="132.3">light</text>
<text x="247.5" y="134.4">sensors</text>
<text x="151.7" y="158.5">LEDs</text>
</g>
<g font-size="1.8" fill="#006464">
<text x="172.2" y="20.9">+5V</text>
<text x="67.8" y="28.3">U1</text>
<text x="175.3" y="28.8">R9</text>
<text x="47.8" y="31.1">9V</text>
<text x="60.6" y="31.2" transform="rotate(-90 60.6 31.2)">input</text>
<text x="63.1" y="31.2" transform="rotate(-90 63.1 31.2)">ground</text>
<text x="65.6" y="31.2" transform="rotate(-90 65.6 31.2)">output</text>
<text x="66.8" y="31.3">LM7805_KAH</text>
<text x="175.3" y="31.3">220</text>
<text x="191.3" y="31.1">+5V</text>
<text x="75.7" y="38.7">+5V</text>
<text x="83.7" y="40.2">R4</text>
<text x="194.3" y="40.2">Q1</text>
<text x="214.8" y="41.5">C3</text>
<text x="36.9" y="47.9">J1</text>
<text x="52.6" y="44.6">Fuse</text>
<text x="55.9" y="43">F1</text>
<text x="83.3" y="42.8">10k</text>
<text x="163.2" y="46.6">100</text>
<text x="163.8" y="44">R7</text>
<text x="175.3" y="42.8">D6</text>
<text x="175.3" y="45.3">1N4007</text>
<text x="194.3" y="42.8">2N3904</text>
<text x="213.7" y="44">10uF</text>
<text x="29" y="50.4">Barrel_Jack_Switch</text>
<text x="78.7" y="52.9">R3</text>
<text x="229.9" y="49.1">LS1</text>
<text x="229.9" y="51.7">Speaker</text>
<text x="51.1" y="59.8">0.33uF</text>
<text x="53.1" y="56">C1</text>
<text x="68.6" y="57">C2</text>
<text x="68.6" y="59.5">0.1uF</text>
<text x="78.7" y="55.5">100k</text>
<text x="175.3" y="54.2">D4</text>
<text x="175.3" y="56.7">1N4007</text>
<text x="194.3" y="56.7">Q2</text>
<text x="194.3" y="54.2">2N3906</text>
<text x="212.1" y="54.2">R2</text>
<text x="212.1" y="56.7">100k</text>
<text x="73.6" y="64.4">Earth</text>
<text x="175.3" y="65.6">R8</text>
<text x="189.2" y="65.6">Earth</text>
<text x="207" y="65.6">Earth</text>
<text x="45.7" y="66.9">Earth</text>
<text x="175.3" y="68.2">220</text>
<text x="59.6" y="73.3">Earth</text>
<text x="170.1" y="75.8">Earth</text>
<text x="58.9" y="84.6">PIC18F57Q10_KAH</text>
<text x="67.5" y="89.8">U3</text>
<text x="162.2" y="89">Connecter1</text>
<text x="183.8" y="89">Connecter2</text>
<text x="207.9" y="89">Connecter3</text>
<text x="55.1" y="92.3">NC</text>
<text x="55.1" y="94.8">ID</text>
<text x="76.9" y="92.3">VBUS</text>
<text x="77.2" y="94.8">VOFF</text>
<text x="165.6" y="94.8">Dig</text>
<text x="166" y="91.8">U2</text>
<text x="187.2" y="94.8">Dig</text>
<text x="187.6" y="91.8">U2</text>
<text x="211.3" y="94.8">Dig</text>
<text x="211.7" y="91.8">U2</text>
<text x="55.1" y="97.4">RF0/CDC_RX</text>
<text x="55.1" y="99.9">RF1/CDC_TX</text>
<text x="71.7" y="99.9">DBG0/RB7</text>
<text x="71.9" y="97.4">DBG3/RE3</text>
<text x="98.8" y="100.2">Earth</text>
<text x="165.6" y="97.4">Dig</text>
<text x="165.6" y="99.9">Dig</text>
<text x="187.2" y="97.4">Dig</text>
<text x="187.2" y="99.9">Dig</text>
<text x="211.3" y="97.4">Dig</text>
<text x="211.3" y="99.9">Dig</text>
<text x="55.1" y="102.5">RB6/DBG1</text>
<text x="55.1" y="105">RB4/DBG2</text>
<text x="55.1" y="107.5">RC2/UART1_TX</text>
<text x="72.2" y="107.5">ANA7/RA7</text>
<text x="78" y="102.5">GND</text>
<text x="78.5" y="105">VTG</text>
<text x="98.8" y="106.5">Earth</text>
<text x="165.6" y="102.5">Dig</text>
<text x="165.6" y="105">Dig</text>
<text x="165.6" y="107.5">Ang</text>
<text x="187.2" y="102.5">Dig</text>
<text x="187.2" y="105">Dig</text>
<text x="187.2" y="107.5">Ang</text>
<text x="211.3" y="102.5">Dig</text>
<text x="211.3" y="105">Dig</text>
<text x="211.3" y="107.5">Ang</text>
<text x="55.1" y="110.1">RC3/UART1_RX</text>
<text x="55.1" y="112.6">RB2/SDA</text>
<text x="72.2" y="110.1">ANA6/RA6</text>
<text x="72.2" y="112.6">ANA5/RA5</text>
<text x="165.6" y="110.1">Ang</text>
<text x="165.6" y="112.6">GND</text>
<text x="187.2" y="110.1">Ang</text>
<text x="187.2" y="112.6">GND</text>
<text x="211.3" y="110.1">Ang</text>
<text x="211.3" y="112.6">GND</text>
<text x="55.1" y="115.2">RB1/SCL</text>
<text x="55.1" y="117.7">RC4/MOSI</text>
<text x="71.9" y="115.2">ANB3/RB3</text>
<text x="71.9" y="117.7">ANB0/RB0</text>
<text x="154.6" y="116.9">Earth</text>
<text x="176.2" y="116.9">Earth</text>
<text x="199.1" y="116.9">Earth</text>
<text x="55.1" y="120.2">RC5/MISO</text>
<text x="55.1" y="122.8">RC6/SCK</text>
<text x="55.1" y="125.3">RD4/SS</text>
<text x="72.2" y="120.2">ANA2/RA2</text>
<text x="72.2" y="122.8">ANA1/RA1</text>
<text x="72.2" y="125.3">ANA0/RA0</text>
<text x="29" y="131.9">Earth</text>
<text x="55.1" y="127.9">GND</text>
<text x="55.1" y="130.4">RA3/UART3_TX</text>
<text x="78" y="127.9">GND</text>
<text x="78.1" y="130.4">RD7</text>
<text x="87.4" y="131.9">Earth</text>
<text x="55.1" y="132.9">RA4/UART3_RX</text>
<text x="55.1" y="135.5">RE2</text>
<text x="78.1" y="132.9">RD6</text>
<text x="78.1" y="135.5">RD5</text>
<text x="163.8" y="136.8">R5</text>
<text x="177.8" y="136.8">R1</text>
<text x="194.3" y="136.8">R6</text>
<text x="55.1" y="138">RC7</text>
<text x="55.1" y="140.6">RDO</text>
<text x="55.1" y="143.1">RD1</text>
<text x="78.1" y="138">RB5</text>
<text x="78.3" y="140.6">RF7</text>
<text x="78.3" y="143.1">RF6</text>
<text x="163.8" y="139.3">250</text>
<text x="168.6" y="139.3">ohms</text>
<text x="177.8" y="139.3">250</text>
<text x="182.6" y="139.3">ohms</text>
<text x="194.3" y="139.3">250</text>
<text x="199.1" y="139.3">ohms</text>
<text x="55.1" y="145.6">RD2</text>
<text x="55.1" y="148.2">RD3</text>
<text x="78.3" y="145.6">RF5</text>
<text x="78.3" y="148.2">RF4</text>
<text x="160.4" y="149.4" transform="rotate(-90 160.4 149.4)">D1</text>
<text x="165.1" y="145.9">LED</text>
<text x="174.3" y="149.4" transform="rotate(-90 174.3 149.4)">D2</text>
<text x="179" y="145.9">LED</text>
<text x="190.9" y="149.4" transform="rotate(-90 190.9 149.4)">D3</text>
<text x="195.5" y="145.9">LED</text>
<text x="29" y="154.8">Earth</text>
<text x="55.1" y="150.7">GND</text>
<text x="55.1" y="153.3">RF0/CDC_RX</text>
<text x="55.1" y="155.8">RF0/CDC_TX</text>
<text x="78" y="150.7">GND</text>
<text x="78.2" y="153.3">RE1</text>
<text x="78.2" y="155.8">RE0</text>
<text x="98.8" y="154.8">Earth</text>
<text x="158.7" y="154.5">Earth</text>
<text x="172.7" y="154.5">Earth</text>
<text x="189.2" y="154.5">Earth</text>
<text x="55.1" y="158.3">RF2</text>
<text x="55.1" y="160.9">RF3/LED0</text>
<text x="68.7" y="160.9">(SOSCO)/RC0</text>
<text x="69.4" y="158.3">(SOSCI)/RC1</text>
</g>
<g font-size="1.8" fill="#a90000">
<text x="59.4" y="33.7" transform="rotate(-90 59.4 33.7)">1</text>
<text x="62" y="33.7" transform="rotate(-90 62 33.7)">2</text>
<text x="64.5" y="33.7" transform="rotate(-90 64.5 33.7)">3</text>
<text x="184.7" y="40.4">2</text>
<text x="191.5" y="37.5" transform="rotate(-90 191.5 37.5)">3</text>
<text x="191.5" y="45.2" transform="rotate(-90 191.5 45.2)">1</text>
<text x="43.7" y="53.1">1</text>
<text x="191.5" y="51.5" transform="rotate(-90 191.5 51.5)">1</text>
<text x="220.3" y="48">1</text>
<text x="220.3" y="50.5">2</text>
<text x="43.7" y="55.6">3</text>
<text x="43.7" y="58.2">2</text>
<text x="184.7" y="54.4">2</text>
<text x="191.5" y="59.1" transform="rotate(-90 191.5 59.1)">3</text>
<text x="52.6" y="91.2">1</text>
<text x="52.6" y="93.7">2</text>
<text x="82.5" y="91.2">29</text>
<text x="82.5" y="93.7">30</text>
<text x="163.1" y="93.7">1</text>
<text x="184.7" y="93.7">1</text>
<text x="208.8" y="93.7">1</text>
<text x="52.6" y="96.3">3</text>
<text x="52.6" y="98.8">4</text>
<text x="52.6" y="101.3">5</text>
<text x="82.5" y="96.3">31</text>
<text x="82.5" y="98.8">32</text>
<text x="82.5" y="101.3">33</text>
<text x="163.1" y="96.3">2</text>
<text x="163.1" y="98.8">3</text>
<text x="163.1" y="101.3">4</text>
<text x="184.7" y="96.3">2</text>
<text x="184.7" y="98.8">3</text>
<text x="184.7" y="101.3">4</text>
<text x="208.8" y="96.3">2</text>
<text x="208.8" y="98.8">3</text>
<text x="208.8" y="101.3">4</text>
<text x="52.6" y="103.9">6</text>
<text x="52.6" y="106.4">7</text>
<text x="82.5" y="103.9">34</text>
<text x="82.5" y="106.4">35</text>
<text x="163.1" y="103.9">5</text>
<text x="163.1" y="106.4">6</text>
<text x="184.7" y="103.9">5</text>
<text x="184.7" y="106.4">6</text>
<text x="208.8" y="103.9">5</text>
<text x="208.8" y="106.4">6</text>
<text x="52.6" y="109">8</text>
<text x="52.6" y="111.5">9</text>
<text x="82.5" y="109">36</text>
<text x="82.5" y="111.5">37</text>
<text x="163.1" y="109">7</text>
<text x="163.1" y="111.5">8</text>
<text x="184.7" y="109">7</text>
<text x="184.7" y="111.5">8</text>
<text x="208.8" y="109">7</text>
<text x="208.8" y="111.5">8</text>
<text x="52" y="114">10</text>
<text x="52" y="116.6">11</text>
<text x="52" y="119.1">12</text>
<text x="82.5" y="114">38</text>
<text x="82.5" y="116.6">39</text>
<text x="82.5" y="119.1">40</text>
<text x="52" y="121.7">13</text>
<text x="52" y="124.2">14</text>
<text x="82.5" y="121.7">41</text>
<text x="82.5" y="124.2">42</text>
<text x="52" y="126.7">15</text>
<text x="52" y="129.3">16</text>
<text x="52" y="131.8">17</text>
<text x="82.5" y="126.7">43</text>
<text x="82.5" y="129.3">44</text>
<text x="82.5" y="131.8">45</text>
<text x="52" y="134.4">18</text>
<text x="52" y="136.9">19</text>
<text x="82.5" y="134.4">46</text>
<text x="82.5" y="136.9">47</text>
<text x="52" y="139.4">20</text>
<text x="52" y="142">21</text>
<text x="82.5" y="139.4">48</text>
<text x="82.5" y="142">49</text>
<text x="52" y="144.5">22</text>
<text x="52" y="147.1">23</text>
<text x="52" y="149.6">24</text>
<text x="82.5" y="144.5">50</text>
<text x="82.5" y="147.1">51</text>
<text x="82.5" y="149.6">52</text>
<text x="52" y="152.1">25</text>
<text x="52" y="154.7">26</text>
<text x="82.5" y="152.1">53</text>
<text x="82.5" y="154.7">54</text>
<text x="52" y="157.2">27</text>
<text x="52" y="159.8">28</text>
<text x="82.5" y="157.2">55</text>
<text x="82.5" y="159.8">56</text>
</g>
</svg>
